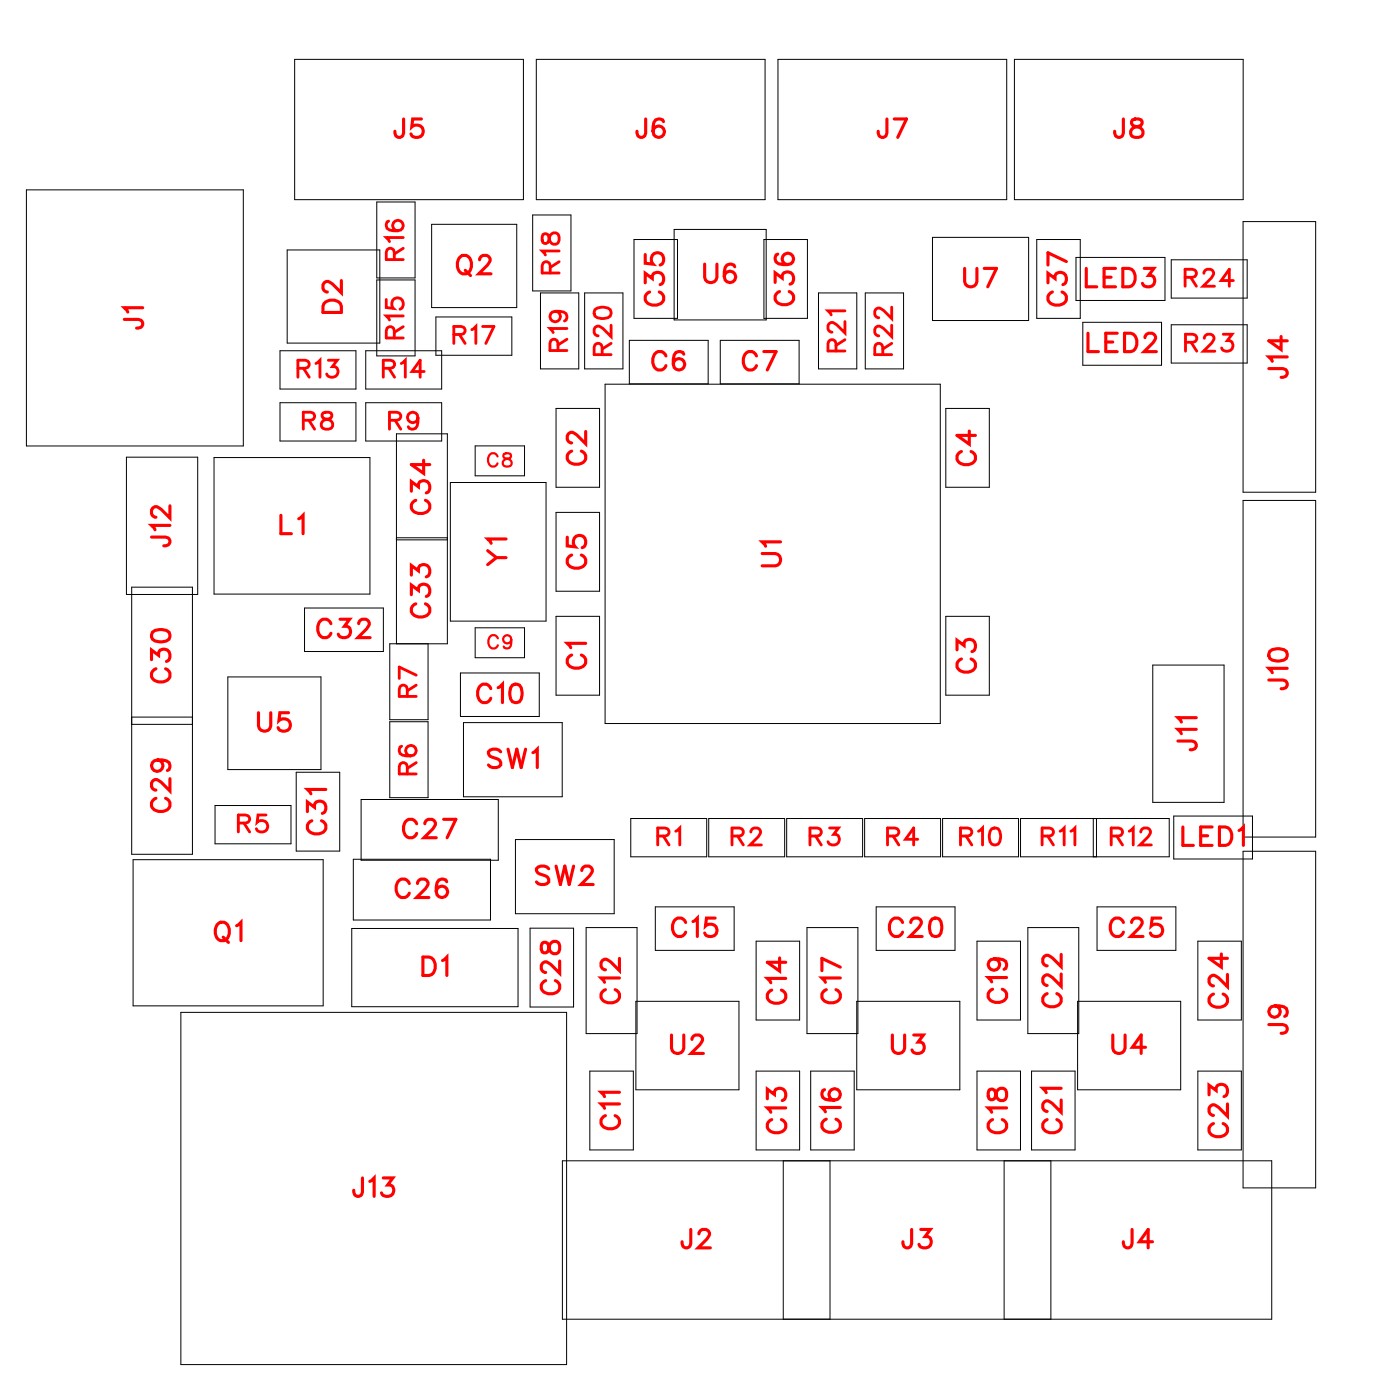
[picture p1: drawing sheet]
<svg xmlns="http://www.w3.org/2000/svg" width="54mm" height="54mm" viewBox="0 0 54 54" stroke-linecap="round" stroke-linejoin="round" font-family="sans-serif">
<g fill="none" stroke="#000" stroke-width=".04">
<path d="M1 7.3h8.4v9.9h-8.4zM4.9 17.6h2.7v5.3h-2.7zM8.2 17.6h6v5.3h-6zM10.8 13.5h2.9v1.5h-2.9zM10.8 15.5h2.9v1.5h-2.9zM11.1 9.6h3.5v3.6h-3.5zM11.3 2.3h8.8v5.4h-8.8zM14.1 15.5h2.9v1.5h-2.9zM14.1 13.5h2.9v1.5h-2.9zM14.5 10.8h1.5v2.9h-1.5zM14.5 7.8h1.5v2.9h-1.5zM16.6 8.6h3.3v3.2h-3.3z"/>
<path d="M16.8 12.2h2.9v1.5h-2.9zM17.3 18.6h3.7v5.3h-3.7zM18.3 17.2h1.9v1.1h-1.9zM20.5 8.3h1.5v2.9h-1.5zM20.6 2.3h8.8v5.4h-8.8zM20.8 11.3h1.5v2.9h-1.5zM21.4 15.7h1.7v3.1h-1.7zM21.4 19.7h1.7v3.1h-1.7zM22.5 11.3h1.5v2.9h-1.5zM23.3 14.8h12.9v13h-12.9zM24.2 13.1h3.1v1.7h-3.1zM24.4 9.2h1.7v3.1h-1.7z"/>
<path d="M25.9 8.8h3.6v3.5h-3.6zM27.7 13.1h3.1v1.7h-3.1zM29.4 9.2h1.7v3.1h-1.7zM29.9 2.3h8.8v5.4h-8.8zM31.5 11.3h1.5v2.9h-1.5zM33.3 11.3h1.5v2.9h-1.5zM35.9 9.1h3.7v3.2h-3.7zM36.4 15.7h1.7v3.1h-1.7zM39 2.3h8.8v5.4h-8.8zM39.9 9.2h1.7v3.1h-1.7zM41.4 9.9h3.4v1.7h-3.4zM41.7 12.4h3v1.7h-3z"/>
<path d="M45.1 10h2.9v1.5h-2.9zM45.1 12.5h2.9v1.5h-2.9zM47.8 8.5h2.8v10.4h-2.8zM47.8 19.3h2.8v12.9h-2.8zM5.1 22.6h2.3v10.3h-2.3zM5.1 27.6h2.3M5.1 27.9h2.3M5.1 33.1h7.3v5.6h-7.3zM7 39h14.8v13.5h-14.8zM8.3 31h2.9v1.5h-2.9zM8.8 26h3.6v3.6h-3.6zM11.4 29.7h1.7v3.1h-1.7z"/>
<path d="M11.7 23.4h3.1v1.7h-3.1zM13.5 35.7h6.4v3h-6.4zM13.6 33.1h5.3v2.3h-5.3zM13.9 30.8h5.3v2.3h-5.3zM15 27.8h1.5v2.9h-1.5zM15.3 20.7h1.9M15.3 20.8h1.9M16.5 24.8v2.9h-1.5v-2.9h2.2v-8.1h-1.9v8.1M17.7 25.9h3.1v1.7h-3.1zM17.8 27.8h3.8v2.9h-3.8zM18.3 24.2h1.9v1.1h-1.9zM19.8 32.3h3.8v2.9h-3.8z"/>
<path d="M20.4 35.7h1.7v3.1h-1.7zM21.4 23.7h1.7v3.1h-1.7zM22.6 35.7h1.9v4.1h-1.9zM24.3 31.5h2.9v1.5h-2.9zM24.5 38.5h3.9v3.4h-3.9zM25.2 34.9h3.1v1.7h-3.1zM27.3 31.5h2.9v1.5h-2.9zM29.1 36.2h1.7v3.1h-1.7zM30.3 31.5h2.9v1.5h-2.9zM31.1 35.7h1.9v4.1h-1.9zM33 38.5h3.9v3.4h-3.9zM33.3 31.5h2.9v1.5h-2.9z"/>
<path d="M33.7 34.9h3.1v1.7h-3.1zM36.3 31.5h2.9v1.5h-2.9zM36.4 23.7h1.7v3.1h-1.7zM37.6 36.2h1.7v3.1h-1.7zM39.3 31.5h5.7v1.5h-5.7zM39.6 35.7h1.9v4.1h-1.9zM41.5 38.5h3.9v3.4h-3.9zM42.1 31.5v1.5M42.2 31.5v1.5M42.2 34.9h3.1v1.7h-3.1zM44.4 25.6h2.7v5.3h-2.7zM45.2 31.4h3v1.7h-3z"/>
<path d="M46.1 36.2h1.7v3.1h-1.7zM47.8 32.8h2.8v12.9h-2.8zM21.6 44.7h27.3v6.1h-27.3zM22.7 41.2h1.7v3.1h-1.7zM29.1 41.2h1.7v3.1h-1.7zM30.1 44.7v6.1M31.2 41.2h1.7v3.1h-1.7zM31.9 44.7v6.1M37.6 41.2h1.7v3.1h-1.7zM38.6 44.7v6.1M39.7 41.2h1.7v3.1h-1.7zM40.4 44.7v6.1"/>
<path d="M46.1 41.2h1.7v3.1h-1.7z"/>
</g>
<g fill="none" stroke="#f00" stroke-width=".12">
<path d="M4.8 12.3h.6l.1 .3h-.2M5.5 11.8h-.7l.1 .2M6.5 19.5v.4l-.3-.3-.2-.1-.2 .1v.2l.2 .1M10.8 19.8v.7h.4M11.5 20l.2-.2v.7M12.5 11.6h.2h.3l.1 .4h-.7zM13.1 10.8v.5l-.3-.4-.2-.1-.2 .2v.1l.2 .1M15.5 4.6v.6l-.2 .1-.1-.2M15.8 18.9v-.4l.3 .2a.24 .24 0 0 1 .4-.1 .24 .24 0 0 1-.1 .4M16 19.3a.26 .26 0 0 0-.2 .2 .26 .26 0 0 0 .3 .3h.2a.26 .26 0 0 0 .2-.3 .26 .26 0 0 0-.1-.2M16.2 4.6h-.3l-.1 .3a.25 .25 0 0 1 .4 0 .25 .25 0 0 1 0 .4 .25 .25 0 0 1-.4-.1M16.3 17.7v.5l-.5-.3h.7"/>
<path d="M17.7 9.9a.33 .33 0 0 1 .5 .3 .33 .33 0 0 1-.5 .3l-.1-.2zM17.9 10.4l.2 .2M18.5 10l.1-.2h.1l.2 .2-.1 .2-.4 .3h.5M22 17.4a.26 .26 0 0 0-.2 .3 .26 .26 0 0 0 .3 .2h.2a.26 .26 0 0 0 .2-.2 .26 .26 0 0 0-.1-.3M22.5 16.6v.5l-.3-.4-.2-.1-.2 .2v.1l.2 .1M24.8 10.9v-.4l.3 .2a.24 .24 0 0 1 .4-.2 .25 .25 0 0 1-.1 .5M24.8 9.8v.3l.3 .1a.25 .25 0 0 1 0-.4 .25 .25 0 0 1 .4 0 .25 .25 0 0 1-.1 .4M24.8 4.6v.6l-.2 .1-.1-.2M25 11.2a.26 .26 0 0 0-.2 .3 .26 .26 0 0 0 .3 .2h.2a.26 .26 0 0 0 .2-.2 .26 .26 0 0 0-.1-.3M25.5 4.7v-.1a.35 .35 0 0 0-.4 .3 .35 .35 0 0 0 .2 .4 .22 .22 0 0 0 .3-.2 .22 .22 0 0 0-.2-.3 .22 .22 0 0 0-.3 .3M25.6 13.7a.26 .26 0 0 0-.3-.2 .26 .26 0 0 0-.2 .3v.2a.26 .26 0 0 0 .2 .2 .26 .26 0 0 0 .3-.1M26.3 13.6a.35 .35 0 0 0-.4 .2 .35 .35 0 0 0 .2 .4 .22 .22 0 0 0 .2-.2 .22 .22 0 0 0-.2-.2 .22 .22 0 0 0-.2 .2"/>
<path d="M27.1 10.2v.5l.2 .2 .3-.1v-.6M28.3 10.3l-.1-.1a.35 .35 0 0 0-.4 .3 .35 .35 0 0 0 .3 .4 .22 .22 0 0 0 .2-.2 .22 .22 0 0 0-.2-.3 .22 .22 0 0 0-.2 .2M29.1 13.7a.26 .26 0 0 0-.3-.2 .26 .26 0 0 0-.2 .3v.2a.26 .26 0 0 0 .2 .2 .26 .26 0 0 0 .3-.1M29.4 13.5h.5l-.4 .7M29.8 10.9v-.4l.3 .2a.24 .24 0 0 1 .4-.2 .24 .24 0 0 1-.1 .4M29.9 9.8a.35 .35 0 0 0 .2 .4 .35 .35 0 0 0 .4-.2 .22 .22 0 0 0-.2-.3 .22 .22 0 0 0-.2 .2 .22 .22 0 0 0 .2 .3M30 11.2a.26 .26 0 0 0-.2 .3 .26 .26 0 0 0 .3 .2h.2a.26 .26 0 0 0 .2-.2 .26 .26 0 0 0-.1-.3M34.1 4.6v.6l-.2 .1-.1-.2M34.4 4.6h.5l-.4 .7M37 17.4a.26 .26 0 0 0-.2 .3 .26 .26 0 0 0 .3 .2h.2a.26 .26 0 0 0 .2-.2 .26 .26 0 0 0-.1-.3M37.1 10.3v.5l.2 .2 .3-.1v-.6M37.3 16.6v.5l-.5-.3h.7"/>
<path d="M37.9 10.3h.5l-.4 .7M40.3 10.9v-.4l.3 .2a.24 .24 0 0 1 .4-.2 .25 .25 0 0 1-.1 .5M40.5 11.2a.26 .26 0 0 0-.2 .3 .26 .26 0 0 0 .3 .2h.2a.26 .26 0 0 0 .2-.2 .26 .26 0 0 0-.1-.3M41 10.1l-.7-.4v.5M41.8 10.3v.7h.4M41.9 12.8v.7h.4M42.5 10.7h.3M42.6 13.2h.2M42.9 10.3h-.4v.7h.4M43 12.8h-.4v.7h.4M43.2 10.3h.2a.38 .38 0 0 1 .3 .4 .38 .38 0 0 1-.3 .3h-.2zM43.2 4.6v.6l-.2 .1-.1-.2"/>
<path d="M43.3 12.8h.2a.38 .38 0 0 1 .3 .4 .38 .38 0 0 1-.3 .3h-.2zM43.6 4.6v.2l.3 .1 .1 .2a.24 .24 0 0 1-.2 .2 .24 .24 0 0 1-.3-.2l.5-.4-.1-.1zM44 10.3h.4l-.2 .3a.24 .24 0 0 1 .2 .4 .24 .24 0 0 1-.4-.1M44.1 13l.1-.2h.1l.2 .2-.1 .2-.4 .3h.5M48.8 14.2h.7v.3h-.2M49.3 12.9v.6l-.5-.4h.7M49.5 13.7h-.7l.2 .2M5.8 25.4v-.4l.3 .2a.24 .24 0 0 1 .4-.2 .25 .25 0 0 1-.1 .5M5.8 20.7h.7v.2l-.2 .1M5.9 24.3l.2-.1a.3 .3 0 0 1 .4 .3 .38 .38 0 0 1-.3 .2 .38 .38 0 0 1-.4-.3zM6 30.7a.26 .26 0 0 0-.2 .3 .26 .26 0 0 0 .3 .2h.2a.26 .26 0 0 0 .2-.2 .26 .26 0 0 0-.1-.3M6 25.7a.26 .26 0 0 0-.2 .3 .26 .26 0 0 0 .3 .2h.2a.26 .26 0 0 0 .2-.2 .26 .26 0 0 0-.1-.3"/>
<path d="M6.1 29.2a.22 .22 0 0 1 .2 .3 .22 .22 0 0 1-.4 .1 .22 .22 0 0 1 0-.3l.2-.1a.34 .34 0 0 1 .4 .3l-.1 .1M6.5 30v.4l-.3-.3-.2-.1-.2 .1v.2l.2 .1M6.5 20.2h-.7l.2 .2M8.4 35.6v-.1a.33 .33 0 0 1 .4 .3 .33 .33 0 0 1-.4 .4l-.1-.3zM8.6 36.1l.2 .2M9.1 35.6l.2-.1v.7M9.9 27.4v.5l.2 .2 .3-.1v-.6M11.1 27.4h-.3l-.1 .3a.25 .25 0 0 1 .4 0 .25 .25 0 0 1 0 .4 .25 .25 0 0 1-.4-.1M11.8 31.2v-.3l.3 .2a.24 .24 0 0 1 .4-.2 .24 .24 0 0 1-.1 .4M12 31.6a.26 .26 0 0 0-.2 .3 .26 .26 0 0 0 .3 .2h.2a.26 .26 0 0 0 .2-.2 .26 .26 0 0 0-.1-.3M12.5 30.4h-.7l.2 .1M12.7 24a.26 .26 0 0 0-.3-.2 .26 .26 0 0 0-.2 .3v.2a.26 .26 0 0 0 .2 .2 .26 .26 0 0 0 .3-.1"/>
<path d="M13.1 23.8h.4l-.2 .3a.24 .24 0 0 1 .1 .4 .24 .24 0 0 1-.4-.1M13.8 24l.1-.2h.2l.1 .2-.1 .2-.3 .3h.4M15.8 34a.26 .26 0 0 0-.3-.2 .26 .26 0 0 0-.3 .3v.2a.26 .26 0 0 0 .3 .2 .26 .26 0 0 0 .3-.1M15.8 22.9v-.4l.3 .2a.24 .24 0 0 1 .4-.2 .25 .25 0 0 1-.1 .5M15.8 22.1v-.3l.3 .2a.24 .24 0 0 1 .4-.2 .24 .24 0 0 1-.1 .4M16 23.2a.26 .26 0 0 0-.2 .3 .26 .26 0 0 0 .3 .2h.2a.26 .26 0 0 0 .2-.2 .26 .26 0 0 0-.1-.3M16 31.7a.26 .26 0 0 0-.3-.2 .26 .26 0 0 0-.2 .3v.2a.26 .26 0 0 0 .2 .2 .26 .26 0 0 0 .3-.1M16.1 34l.1-.2h.1l.2 .2-.1 .2-.4 .3h.5M16.3 36.8h.2a.38 .38 0 0 1 .3 .4 .38 .38 0 0 1-.3 .3h-.2zM16.4 31.7l.1-.2h.1l.2 .2-.1 .2-.4 .3h.5M17 37l.2-.2v.7M17.1 31.5h.4l-.3 .7"/>
<path d="M17.2 33.9a.35 .35 0 0 0-.5 .2 .35 .35 0 0 0 .3 .4 .22 .22 0 0 0 .2-.2 .22 .22 0 0 0-.2-.2 .22 .22 0 0 0-.2 .2M18.8 21.2l.3 .3M18.9 26.5a.26 .26 0 0 0-.3-.2 .26 .26 0 0 0-.2 .3v.2a.26 .26 0 0 0 .2 .2 .26 .26 0 0 0 .3-.1M19.2 26.5l.1-.2v.7M19.3 28.9l-.2-.1-.3 .1 .1 .2 .4 .2v.1l-.2 .1-.3-.1M19.5 21.5h-.4l-.3 .2M19.5 20.7h-.7l.1 .2M19.6 28.8l.1 .7 .2-.7 .2 .7 .1-.7M19.7 26.4l.1-.1a.37 .37 0 0 1 .3 .4 .37 .37 0 0 1-.3 .3 .45 .45 0 0 1-.1-.6zM20.5 29l.2-.2v.7M20.9 36.3v.3l.1 .1 .3-.5a.24 .24 0 0 1 .3 .3 .24 .24 0 0 1-.3 .2l-.1-.1-.1-.3zM21 37.7a.26 .26 0 0 0-.2 .3 .26 .26 0 0 0 .3 .2h.2a.26 .26 0 0 0 .2-.2 .26 .26 0 0 0-.1-.3"/>
<path d="M21.1 33.4l-.2-.1-.3 .1 .1 .2 .4 .2v.1l-.2 .1-.3-.1M21.4 33.3l.2 .7 .1-.7 .2 .7 .2-.7M21.5 37v.5l-.3-.4-.2-.1-.2 .1v.2l.2 .1M21.8 20.7v.3h.3a.25 .25 0 0 1 0-.3 .25 .25 0 0 1 .4 0 .25 .25 0 0 1-.1 .4M22 25.2a.26 .26 0 0 0-.2 .3 .26 .26 0 0 0 .3 .2h.2a.26 .26 0 0 0 .2-.2 .26 .26 0 0 0-.1-.3M22 21.4a.26 .26 0 0 0-.2 .3 .26 .26 0 0 0 .3 .2h.2a.26 .26 0 0 0 .2-.2 .26 .26 0 0 0-.1-.3M22.4 33.5l.1-.2h.2l.1 .2-.1 .2-.3 .3h.4M22.5 24.8h-.7l.2 .1M23.3 38.1a.26 .26 0 0 0-.2 .3 .26 .26 0 0 0 .3 .2h.2a.26 .26 0 0 0 .2-.2 .26 .26 0 0 0-.1-.3M23.8 37.6h-.7l.2 .2M23.8 36.9v.5l-.3-.4-.2-.1-.2 .1v.2l.2 .1M25.8 39.8v.5l.2 .2 .3-.1v-.6"/>
<path d="M26.4 35.5a.26 .26 0 0 0-.3-.2 .26 .26 0 0 0-.2 .3v.2a.26 .26 0 0 0 .2 .2 .26 .26 0 0 0 .3-.1M26.6 40l.2-.2h.1l.1 .2-.1 .2-.3 .3h.5M26.7 35.5l.1-.2v.7M27.5 35.3h-.3v.3a.25 .25 0 0 1 .3 0 .25 .25 0 0 1 0 .4 .25 .25 0 0 1-.4-.1M29.3 21.3h.5l.2 .2-.1 .2-.6 .1M29.7 38.1a.26 .26 0 0 0-.2 .3 .26 .26 0 0 0 .3 .2h.2a.26 .26 0 0 0 .2-.2 .26 .26 0 0 0-.1-.3M30 36.9v.5l-.5-.4h.7M30 20.9h-.7l.2 .1M30.2 37.6h-.7l.2 .2M31.8 38.1a.26 .26 0 0 0-.2 .3 .26 .26 0 0 0 .3 .2h.2a.26 .26 0 0 0 .2-.2 .26 .26 0 0 0-.1-.3M32.3 37.6h-.7l.2 .2M32.3 37.2l-.7-.3v.5"/>
<path d="M34.3 39.8v.5l.2 .2 .3-.1v-.6M34.7 35.5a.26 .26 0 0 0-.3-.2 .26 .26 0 0 0-.2 .3v.2a.26 .26 0 0 0 .2 .2 .26 .26 0 0 0 .3-.1M35.1 35.5l.1-.2h.1l.2 .2-.1 .2-.4 .3h.5M35.2 39.8h.3l-.2 .3a.24 .24 0 0 1 .2 .4 .24 .24 0 0 1-.4-.1M35.9 35.4l.1-.1a.37 .37 0 0 1 .2 .4 .37 .37 0 0 1-.2 .3 .45 .45 0 0 1-.1-.6zM36.8 25v-.4l.3 .2a.24 .24 0 0 1 .4-.1 .24 .24 0 0 1-.1 .4M37 25.4a.26 .26 0 0 0-.2 .3 .26 .26 0 0 0 .3 .2h.2a.26 .26 0 0 0 .2-.2 .26 .26 0 0 0-.1-.3M38.2 38.1a.26 .26 0 0 0-.2 .3 .26 .26 0 0 0 .3 .2h.2a.26 .26 0 0 0 .2-.2 .26 .26 0 0 0-.1-.3M38.3 36.9a.22 .22 0 0 1 .2 .3 .22 .22 0 0 1-.4 .1 .22 .22 0 0 1 0-.4h.2a.34 .34 0 0 1 .4 .3l-.1 .1M38.7 37.6h-.7l.2 .2M40.3 38.2a.26 .26 0 0 0-.2 .3 .26 .26 0 0 0 .3 .2h.2a.26 .26 0 0 0 .2-.2 .26 .26 0 0 0-.1-.3M40.8 37.5v.5l-.3-.4-.2-.1-.2 .1v.2l.2 .1"/>
<path d="M40.8 36.7v.5l-.3-.3-.2-.1-.2 .1v.1l.2 .2M42.8 39.8v.5l.2 .2 .3-.1v-.6M43.2 35.5a.26 .26 0 0 0-.3-.2 .26 .26 0 0 0-.2 .3v.2a.26 .26 0 0 0 .2 .2 .26 .26 0 0 0 .3-.1M43.6 35.5l.1-.2h.1l.2 .2-.1 .2-.4 .3h.5M44.7 35.3h-.4v.3a.25 .25 0 0 1 .4 0 .25 .25 0 0 1-.1 .4 .25 .25 0 0 1-.3-.1M45.3 28.5h.7v.3l-.2 .1M45.5 31.8v.7h.4M46 28.1h-.7l.2 .1M46 27.6h-.7l.2 .2M46.2 32.2h.3M46.6 31.8h-.4v.7h.4M46.7 38.3a.26 .26 0 0 0-.2 .2 .26 .26 0 0 0 .3 .3h.2a.26 .26 0 0 0 .2-.3 .26 .26 0 0 0-.1-.2"/>
<path d="M46.9 31.8h.3a.38 .38 0 0 1 .2 .4 .38 .38 0 0 1-.2 .3h-.3zM47 36.7v.5l-.5-.3h.7M47.2 37.5v.5l-.3-.4-.2-.1-.2 .2v.1l.2 .1M47.7 32l.2-.2v.7M48.8 39.4l.7 .1v.2l-.2 .1M48.8 26.2h.7v.2l-.2 .1M48.9 25.1l.2-.1a.3 .3 0 0 1 .4 .2 .38 .38 0 0 1-.3 .2 .38 .38 0 0 1-.4-.2zM49.1 38.7a.22 .22 0 0 1 .2 .3 .22 .22 0 0 1-.4 .1 .22 .22 0 0 1 0-.4h.2a.34 .34 0 0 1 .4 .3l-.1 .1M49.5 25.7h-.7l.2 .2M13.9 45.3v.7h-.2l-.1-.2M14.2 45.5l.2-.2v.7M14.7 45.3h.4l-.2 .3a.24 .24 0 0 1 .2 .4 .24 .24 0 0 1-.4-.1"/>
<path d="M23.3 42.9a.26 .26 0 0 0-.2 .3 .26 .26 0 0 0 .3 .2h.2a.26 .26 0 0 0 .2-.2 .26 .26 0 0 0-.1-.3M23.8 42.5h-.7l.2 .1M23.8 42h-.7l.2 .2M26.6 47.3v.7h-.3l-.1-.2M26.9 47.5l.1-.2h.2l.1 .1-.1 .3-.3 .3h.4M29.5 42.3v-.4l.3 .2a.24 .24 0 0 1 .4-.2 .25 .25 0 0 1-.1 .5M29.7 43.1a.26 .26 0 0 0-.2 .3 .26 .26 0 0 0 .3 .2h.2a.26 .26 0 0 0 .2-.2 .26 .26 0 0 0-.1-.3M30.2 42.6h-.7l.2 .2M31.7 41.9v.1a.35 .35 0 0 0 .2 .4 .35 .35 0 0 0 .4-.3 .22 .22 0 0 0-.2-.2 .22 .22 0 0 0-.2 .2 .22 .22 0 0 0 .2 .2M31.8 43.1a.26 .26 0 0 0-.2 .3 .26 .26 0 0 0 .3 .2h.2a.26 .26 0 0 0 .2-.2 .26 .26 0 0 0-.1-.3M32.3 42.6h-.7l.2 .2M35.1 47.3v.7h-.3l-.1-.2"/>
<path d="M35.4 47.3h.4l-.2 .3a.24 .24 0 0 1 .2 .4 .24 .24 0 0 1-.4-.1M38.1 41.9v.4h.1l.3-.4a.24 .24 0 0 1 .3 .2 .24 .24 0 0 1-.3 .3l-.1-.2-.1-.3zM38.2 43.1a.26 .26 0 0 0-.2 .3 .26 .26 0 0 0 .3 .2h.2a.26 .26 0 0 0 .2-.2 .26 .26 0 0 0-.1-.3M38.7 42.6h-.7l.2 .2M40.3 43.1a.26 .26 0 0 0-.2 .3 .26 .26 0 0 0 .3 .2h.2a.26 .26 0 0 0 .2-.2 .26 .26 0 0 0-.1-.3M40.8 42.3v.5l-.3-.3-.2-.1-.2 .1v.1l.2 .2M40.8 41.9h-.7l.2 .1M43.6 47.3l-.1 .7h-.2l-.1-.2M44.1 40.3h-.5l.3-.5v.7M44.4 47.8h-.6l.4-.5v.7M46.5 42.1v-.3l.3 .2a.24 .24 0 0 1 .4-.2 .24 .24 0 0 1-.1 .4M46.7 43.2a.26 .26 0 0 0-.2 .3 .26 .26 0 0 0 .3 .2h.2a.26 .26 0 0 0 .2-.2 .26 .26 0 0 0-.1-.3"/>
<path d="M47.2 42.5v.5l-.3-.4-.2-.1-.2 .1v.2l.2 .1"/>
</g>
<path d="M19.1 17.6a.19 .19 0 0 0-.2-.2 .19 .19 0 0 0-.1 .2v.2a.19 .19 0 0 0 .1 .2 .19 .19 0 0 0 .2-.2M19.4 17.5v.1a.21 .21 0 0 1 .2 .1 .21 .21 0 0 1 0 .2h-.2v-.2l.3-.1-.1-.1zM19.2 24.6a.19 .19 0 0 0-.3-.2 .19 .19 0 0 0-.1 .2v.2a.19 .19 0 0 0 .1 .2 .19 .19 0 0 0 .3-.2M19.7 24.6a.16 .16 0 0 1-.2 .1 .16 .16 0 0 1-.1-.2 .16 .16 0 0 1 .3 0l-.1 .4h-.2" fill="none" stroke="#f00" stroke-width=".08"/>
<g fill="none" stroke="#f00" stroke-width=".11">
<path d="M11.5 14.2l.3-.1 .1-.2h-.4v.6M11.7 16.2l.3-.1 .1-.2h-.4v.6M11.7 14.2l.2 .3M11.9 16.2l.2 .3M12.2 14l.1-.1v.6M12.4 15.9v.2l.4 .2a.22 .22 0 0 1-.2 .2 .22 .22 0 0 1-.2-.2l.4-.3-.1-.1zM12.6 13.9h.4l-.2 .2a.22 .22 0 0 1 .2 .4 .22 .22 0 0 1-.4-.1M14.7 14.2l.4-.1 .1-.2h-.5v.6M14.9 11.5v.3l.2 .1a.23 .23 0 0 1 0-.4 .23 .23 0 0 1 .4 .1 .23 .23 0 0 1-.1 .3M15 8.5h-.1a.32 .32 0 0 0 .2 .4 .32 .32 0 0 0 .4-.2 .2 .2 0 0 0-.2-.2 .2 .2 0 0 0-.2 .2 .2 .2 0 0 0 .2 .2M15 14.2l.2 .3M15 16.2l.4-.1v-.2h-.4v.6"/>
<path d="M15.2 13l-.1-.4h-.2v.4h.6M15.2 10l-.1-.4h-.2v.4h.6M15.2 16.2l.2 .3M15.4 14l.2-.1v.6M15.5 12.2h-.6l.1 .1M15.5 9.1h-.6l.1 .2M15.5 12.6l-.3 .2M15.5 9.6l-.3 .2M16.1 16.1a.2 .2 0 0 1-.3 .1 .2 .2 0 0 1-.1-.3 .21 .21 0 0 1 .4 .1v.1a.31 .31 0 0 1-.3 .4l-.1-.1M16.3 14.3h-.4l.3-.4v.6M17.5 12.9l.3-.1 .1-.2h-.4v.6M17.7 12.9l.2 .3"/>
<path d="M18.2 12.7l.1-.1v.6M18.6 12.6h.4l-.3 .6M20.9 9v.3l.1 .1 .3-.4a.22 .22 0 0 1 .2 .2 .22 .22 0 0 1-.2 .2l-.2-.4zM21.2 10.5l-.1-.4h-.2v.4h.6M21.4 12a.2 .2 0 0 1 .2 .3 .2 .2 0 0 1-.4 0 .2 .2 0 0 1 .1-.3h.1a.31 .31 0 0 1 .4 .2l-.1 .2M21.5 13.5l-.1-.4h-.2v.4h.6M21.5 9.7h-.6l.1 .1M21.5 10.1l-.3 .2M21.8 12.6h-.6l.1 .2M21.8 13.1l-.3 .2M22.9 11.9a.32 .32 0 0 1 .4-.1 .32 .32 0 0 1 .2 .4 .32 .32 0 0 1-.4 .1 .32 .32 0 0 1-.2-.4zM23.2 13.6l-.1-.3-.2-.1v.4h.6"/>
<path d="M23.5 12.5v.5l-.5-.5-.1 .3 .1 .1M23.5 13.2l-.3 .2M32.2 13.5l-.1-.4h-.2v.4h.6M32.5 12.4v.4l-.5-.4-.1 .3 .1 .1M32.5 12h-.6l.1 .1M32.5 13.1l-.3 .2M34 13.6l-.1-.3-.2-.1v.4h.6M34.3 12.5v.5l-.5-.5-.1 .3 .1 .1M34.3 11.8v.5l-.5-.4-.1 .2 .1 .1M34.3 13.2l-.3 .2M45.6 10.7l.4-.1v-.2h-.4v.6M45.6 13.2l.4-.1v-.2h-.4v.6"/>
<path d="M45.8 10.7l.2 .3M45.8 13.2l.3 .3M46.3 10.5l.2-.1 .2 .1-.4 .5h.4M46.3 13l.2-.1 .2 .1-.4 .5h.5M47.1 12.9h.3l-.2 .2a.22 .22 0 0 1 .2 .4 .22 .22 0 0 1-.4-.1M47.5 10.8h-.5l.3-.4v.6M9.2 31.7l.3-.1 .1-.2h-.4v.6M9.4 31.7l.2 .3M10.2 31.4h-.3v.2a.23 .23 0 0 1 .3 0 .23 .23 0 0 1 0 .4 .23 .23 0 0 1-.3-.1M15.5 28.7h-.1a.32 .32 0 0 0 .2 .4 .32 .32 0 0 0 .4-.2 .2 .2 0 0 0-.2-.2 .2 .2 0 0 0-.2 .2 .2 .2 0 0 0 .2 .2M15.7 29.8l-.1-.4h-.2v.4h.6M15.7 26.8l-.1-.4h-.2v.4h.6"/>
<path d="M16 29.3l-.3 .3M16 26.4l-.3 .2M16 26l-.6-.3v.4M25.3 32.2l.4-.1v-.2h-.4v.6M25.5 32.2l.2 .3M26 32l.2-.1v.6M28.2 32.2l.3-.1 .1-.2h-.4v.6M28.4 32.2l.2 .3M28.9 32l.1-.1 .3 .1-.4 .5h.4M31.2 32.2l.3-.1 .1-.2h-.4v.6M31.4 32.2l.2 .3M31.9 31.9h.4l-.2 .2a.22 .22 0 0 1 .1 .4 .22 .22 0 0 1-.3-.1"/>
<path d="M34.2 32.2l.3-.1 .1-.2h-.4v.6M34.4 32.2l.2 .3M35.3 32.3h-.4l.3-.4v.6M37 32.2l.3-.1 .1-.2h-.4v.6M37.2 32.2l.2 .3M37.7 32l.1-.1v.6M38.2 31.9a.32 .32 0 0 1 .4 .2 .32 .32 0 0 1-.3 .4l-.2-.1v-.3zM40.1 32.2l.4-.1v-.2h-.4v.6M40.3 32.2l.2 .3M40.8 32l.2-.1v.6M41.2 32l.2-.1v.6M42.8 32.2l.3-.1 .1-.2h-.4v.6"/>
<path d="M43 32.2l.2 .3M43.5 32l.1-.1v.6M43.9 32l.1-.1 .3 .1-.4 .5h.4"/>
</g>
<g font-size="1.2" fill="#fff">
<text x="15.1" y="5.6">J5</text>
<text x="24.5" y="5.6">J6</text>
<text x="33.7" y="5.6">J7</text>
<text x="42.8" y="5.6">J8</text>
<text x="17.5" y="10.8">Q2</text>
<text x="25.8" y="11.8" transform="rotate(-90 25.8 11.8)">C35</text>
<text x="27.1" y="11.2">U6</text>
<text x="30.8" y="11.8" transform="rotate(-90 30.8 11.8)">C36</text>
<text x="37.1" y="11.3">U7</text>
<text x="41.3" y="11.8" transform="rotate(-90 41.3 11.8)">C37</text>
<text x="41.7" y="11.3">LED3</text>
<text x="5.8" y="12.7" transform="rotate(-90 5.8 12.7)">J1</text>
<text x="13.4" y="12.1" transform="rotate(-90 13.4 12.1)">D2</text>
<text x="22.8" y="17.9" transform="rotate(-90 22.8 17.9)">C2</text>
<text x="25.1" y="14.5">C6</text>
<text x="28.5" y="14.5">C7</text>
<text x="37.8" y="17.9" transform="rotate(-90 37.8 17.9)">C4</text>
<text x="41.8" y="13.8">LED2 R23</text>
<text x="49.8" y="14.6" transform="rotate(-90 49.8 14.6)">J14</text>
<text x="6.8" y="21.1" transform="rotate(-90 6.8 21.1)">J12</text>
<text x="10.7" y="20.8">L1</text>
<text x="16.8" y="23.8" transform="rotate(-90 16.8 23.8)">C33</text>
<text x="16.8" y="19.8" transform="rotate(-90 16.8 19.8)">C34</text>
<text x="19.8" y="21.8" transform="rotate(-90 19.8 21.8)">Y1</text>
<text x="22.8" y="21.9" transform="rotate(-90 22.8 21.9)">C5</text>
<text x="30.3" y="21.8" transform="rotate(-90 30.3 21.8)">U1</text>
<text x="6.8" y="26.3" transform="rotate(-90 6.8 26.3)">C30</text>
<text x="9.9" y="28.4">U5</text>
<text x="12.2" y="24.8">C32</text>
<text x="18.3" y="27.3">C10</text>
<text x="18.7" y="29.8">SW1</text>
<text x="22.8" y="25.8" transform="rotate(-90 22.8 25.8)">C1</text>
<text x="37.8" y="25.9" transform="rotate(-90 37.8 25.9)">C3</text>
<text x="46.3" y="28.9" transform="rotate(-90 46.3 28.9)">J11</text>
<text x="49.8" y="26.6" transform="rotate(-90 49.8 26.6)">J10</text>
<text x="6.8" y="31.3" transform="rotate(-90 6.8 31.3)">C29</text>
<text x="12.8" y="32.1" transform="rotate(-90 12.8 32.1)">C31</text>
<text x="15.2" y="34.8">C26</text>
<text x="15.5" y="32.5">C27</text>
<text x="20.6" y="34.3">SW2</text>
<text x="8.2" y="36.5">Q1</text>
<text x="16.2" y="37.8">D1</text>
<text x="21.8" y="38.3" transform="rotate(-90 21.8 38.3)">C28</text>
<text x="24.1" y="38.7" transform="rotate(-90 24.1 38.7)">C12</text>
<text x="25.8" y="40.8">U2</text>
<text x="25.8" y="36.3">C15</text>
<text x="30.5" y="38.7" transform="rotate(-90 30.5 38.7)">C14</text>
<text x="32.6" y="38.7" transform="rotate(-90 32.6 38.7)">C17</text>
<text x="34.2" y="36.3">C20</text>
<text x="34.3" y="40.8">U3</text>
<text x="39" y="38.6" transform="rotate(-90 39 38.6)">C19</text>
<text x="41.1" y="38.8" transform="rotate(-90 41.1 38.8)">C22</text>
<text x="42.7" y="36.3">C25</text>
<text x="42.8" y="40.8">U4</text>
<text x="47.5" y="38.8" transform="rotate(-90 47.5 38.8)">C24</text>
<text x="49.8" y="39.8" transform="rotate(-90 49.8 39.8)">J9</text>
<text x="13.6" y="46.3">J13</text>
<text x="24.1" y="43.5" transform="rotate(-90 24.1 43.5)">C11</text>
<text x="30.5" y="43.6" transform="rotate(-90 30.5 43.6)">C13</text>
<text x="32.6" y="43.6" transform="rotate(-90 32.6 43.6)">C16</text>
<text x="39" y="43.6" transform="rotate(-90 39 43.6)">C18</text>
<text x="41.1" y="43.6" transform="rotate(-90 41.1 43.6)">C21</text>
<text x="47.5" y="43.8" transform="rotate(-90 47.5 43.8)">C23</text>
<text x="26.2" y="48.3">J2</text>
<text x="34.7" y="48.3">J3</text>
<text x="43.2" y="48.3">J4</text>
</g>
<g font-size="1.1" fill="#fff">
<text x="15.8" y="10" transform="rotate(-90 15.8 10)">R16</text>
<text x="21.8" y="10.6" transform="rotate(-90 21.8 10.6)">R18</text>
<text x="45.6" y="11.3">R24</text>
<text x="11.4" y="14.8">R13</text>
<text x="11.6" y="16.8">R8</text>
<text x="14.7" y="14.8">R14</text>
<text x="14.9" y="16.8">R9</text>
<text x="15.8" y="13.1" transform="rotate(-90 15.8 13.1)">R15</text>
<text x="17.4" y="13.5">R17</text>
<text x="22.1" y="13.5" transform="rotate(-90 22.1 13.5)">R19</text>
<text x="23.8" y="13.7" transform="rotate(-90 23.8 13.7)">R20</text>
<text x="32.8" y="13.6" transform="rotate(-90 32.8 13.6)">R21</text>
<text x="34.6" y="13.7" transform="rotate(-90 34.6 13.7)">R22</text>
<text x="16.3" y="29.8" transform="rotate(-90 16.3 29.8)">R6</text>
<text x="16.3" y="26.9" transform="rotate(-90 16.3 26.9)">R7</text>
<text x="9.1" y="32.3">R5</text>
<text x="25.3" y="32.8">R1</text>
<text x="28.1" y="32.8">R2</text>
<text x="31.1" y="32.8">R3</text>
<text x="34.1" y="32.8">R4</text>
<text x="36.9" y="32.8">R10</text>
<text x="40.1" y="32.8">R11 R12 LED1</text>
</g>
<g font-size=".9" fill="#fff">
<text x="18.7" y="18.2">C8</text>
<text x="18.8" y="25.2">C9</text>
</g>
</svg>
